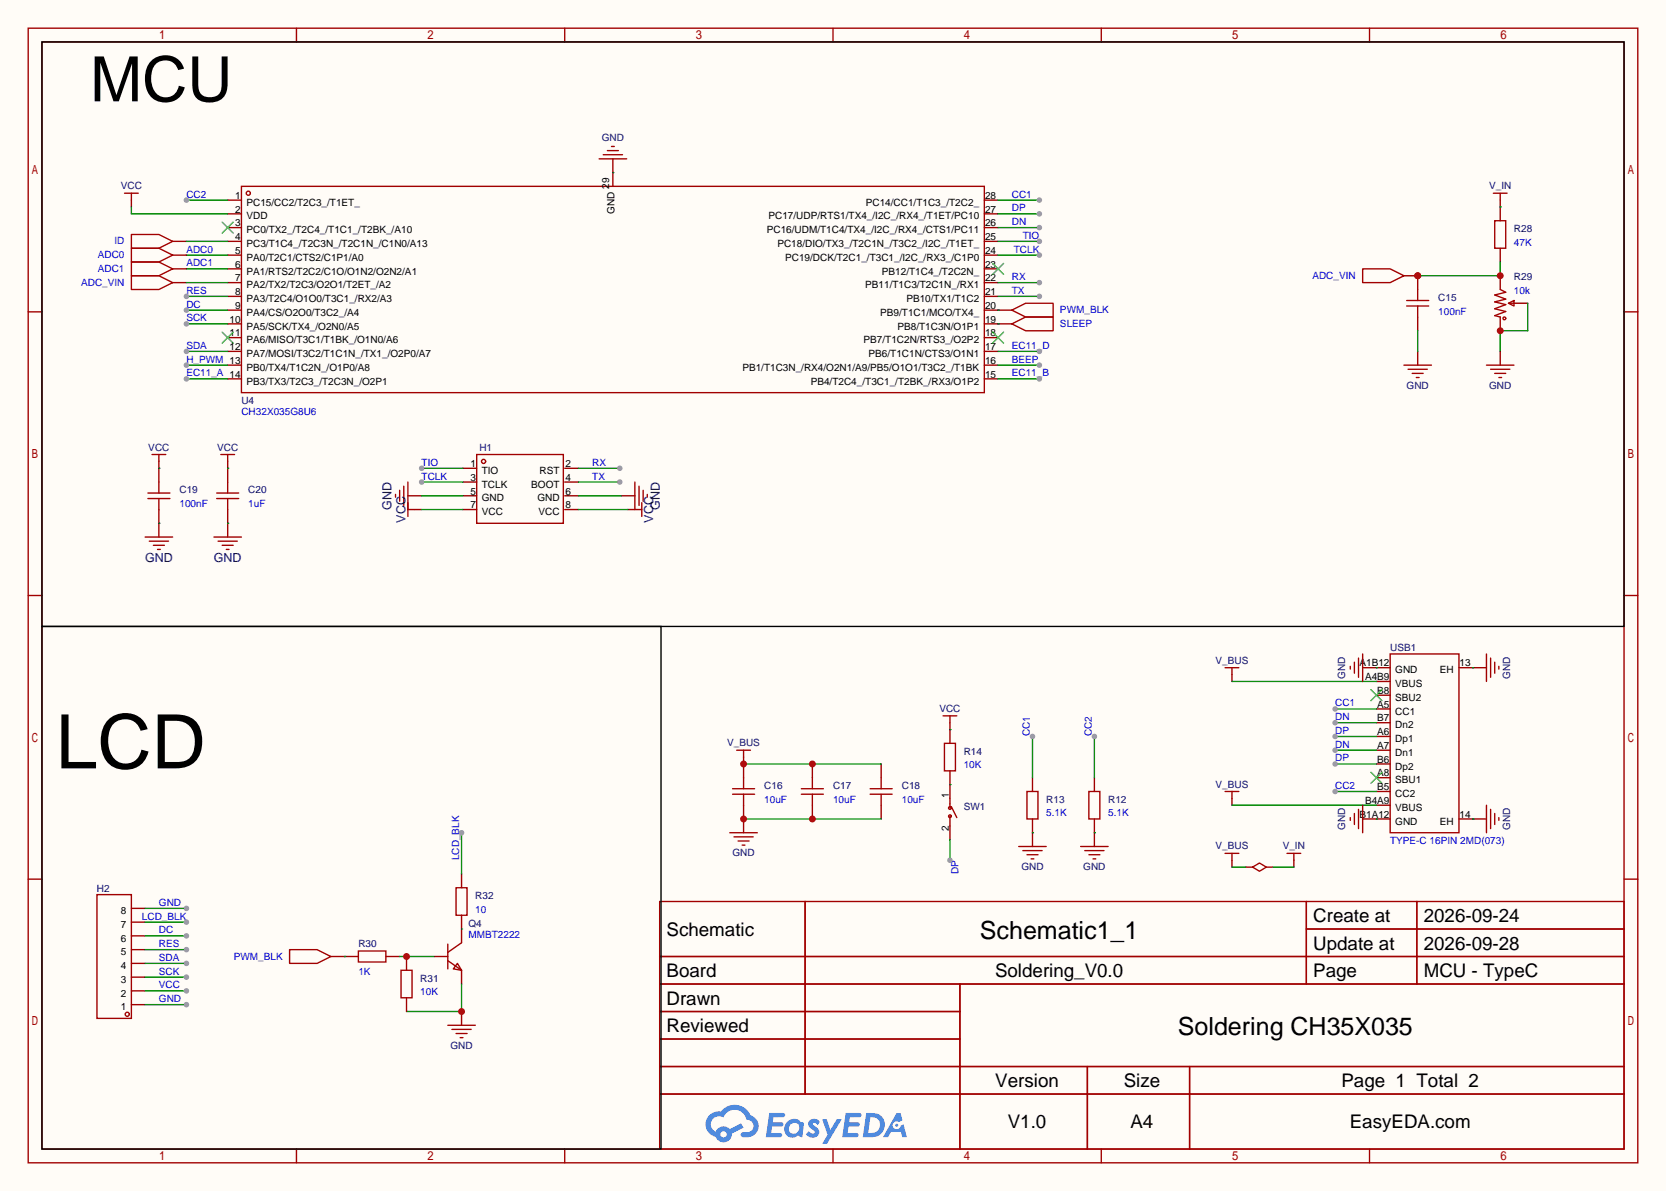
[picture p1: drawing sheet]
<svg xmlns="http://www.w3.org/2000/svg" width="308mm" height="220mm" viewBox="0 0 308 220" stroke-linecap="round" stroke-linejoin="round" font-family="sans-serif">
<path d="M0 0h307.6v220h-307.6z" fill="#fffcf7"/>
<g fill="none" stroke="#a10000" stroke-width=".25">
<path d="M5.2 5.2h297.2v209.6h-297.2zM7.7 7.7h292.1v204.5h-292.1zM54.7 5.2v2.5M104.3 5.2v2.5M153.8 5.2v2.5M203.3 5.2v2.5M252.9 5.2v2.5M5.2 57.6h2.5M299.8 57.6h2.6M5.2 110h2.5M299.8 110h2.6M5.2 162.4h2.5"/>
<path d="M121.8 166.5h178v45.7h-178zM121.8 176.7h178M148.7 166.5v35.6M241.2 166.5v15.2M241.2 171.6h58.6M261.6 166.5v15.2M299.8 162.4h2.6M121.8 181.7h178M121.8 186.8h55.4M121.8 197h178M121.8 191.9h55.4M177.2 181.7v30.5"/>
<path d="M200.8 197v15.2M219.6 197v15.2M54.7 212.2v2.6M104.3 212.2v2.6M121.8 202.1h178M153.8 212.2v2.6M203.3 212.2v2.6M252.9 212.2v2.6"/>
</g>
<g fill="#5487ff">
<path d="M149.5 206.9a1.3 1.3 0 0 1 1.9 .3l-.4 .6a.54 .54 0 0 0-1-.2l.2 .2a1.58 1.58 0 0 1 1 1.5 1.43 1.43 0 0 1-2.4 .2l.5-.6a.64 .64 0 0 0 .5 .5 .64 .64 0 0 0 .6-.3l-.1-.3a1.6 1.6 0 0 1-1.1-1.5z"/>
<path d="M151.8 206.7h.8l.7 2 1.2-2h.9l-2.7 4.5h-.9l1-1.6z"/>
<path d="M142 205.5h1.7a1.31 1.31 0 0 1 1.2 .2 .4 .4 0 0 1-.3 .6h-1.8l-.1 1h1.6a.4 .4 0 0 1 .3 .4 .4 .4 0 0 1-.4 .4h-1.6l-.2 1.2 .8-.1a1.23 1.23 0 0 1 1.2 .2 .39 .39 0 0 1-.4 .6h-2.6z"/>
<path d="M156.1 205.5h1.7a1.32 1.32 0 0 1 1.2 .2 .39 .39 0 0 1-.3 .6h-1.8l-.1 1h1.6a.4 .4 0 0 1 .4 .4 .4 .4 0 0 1-.5 .4h-1.6l-.2 1.1h.8a1.23 1.23 0 0 1 1.2 .2 .39 .39 0 0 1-.4 .6h-2.6z"/>
<path d="M165.5 205.6h.8l.3 1.3-.6 .3a.75 .75 0 0 0-1.1 .3 .75 .75 0 0 0 .5 1.1 .75 .75 0 0 0 .9-.7l.5-.3 .6 2.4h-.8l-.3-.9h-1.8l-.5 .9h-1z"/>
<path d="M159.9 205.6l-.6 4.4h1.4a2.27 2.27 0 0 0 2.7-2.3 2.27 2.27 0 0 0-2.7-2.1zM160.7 206.3a1.5 1.5 0 0 1 1.8 1.6 1.5 1.5 0 0 1-1.9 1.3h-.3z"/>
<path d="M145.4 207.2a1.62 1.62 0 0 0-.4 2.1 1.62 1.62 0 0 0 2 .6l.3-.2 .4 .2 .4 .1 .3-2.4-.1-.3-.5-.1a1.58 1.58 0 0 0-2.4 0zM146 207.7a.99 .99 0 0 1 1.6 .3 .99 .99 0 0 1-.9 1.4 .94 .94 0 0 1-1-.6 .94 .94 0 0 1 .3-1.1z"/>
<path d="M131 206a2.37 2.37 0 0 0 1.1 4 1.54 1.54 0 0 0 1.8 1 1.54 1.54 0 0 0 1.2-1.6l2.2-1.1-.5-.8-2.1 1a1.57 1.57 0 0 0-2.6 .5 1.5 1.5 0 0 1-.7-2.1 1.5 1.5 0 0 1 2.2-.5 2.23 2.23 0 0 1 2.3-1.4 2.23 2.23 0 0 1 2 1.8 1.16 1.16 0 0 1 1.2 1.1 1.16 1.16 0 0 1-1.1 1.2h-.7a.47 .47 0 0 0-.5 .4 .47 .47 0 0 0 .4 .5 2.23 2.23 0 0 0 2.2-.6 2.23 2.23 0 0 0 .5-2.3 2.16 2.16 0 0 0-1.3-1.1 3.2 3.2 0 0 0-5.5-.7l-1.1 .1zM133 209.5a.6 .6 0 0 1 1.2 0 .6 .6 0 0 1-1.2 0z"/>
<circle cx="165.6" cy="207.8" r=".28"/>
</g>
<g fill="none" stroke="#a10000" stroke-width=".25">
<path d="M44.6 34.4h137.1v38.1h-137.1zM136 138.6h2.6M137.3 138.6v1.2M226.2 123.3h2.5M227.5 123.3v1.3M249.3 123.1v.5M250.1 122.3v2M250.8 121.5v3.6M251.6 120.8v5.1M256.7 120.8h12.7v33h-12.7zM274.4 120.8v5.1M275.2 121.5v3.6"/>
<path d="M276 122.3v2M276.7 123.1v.5M134.7 153.8h5.1M135.5 154.6h3.6M136.3 155.3h2M137 156.1h.5M188.1 156.3h5.1M188.8 157.1h3.6M189.6 157.9h2M190.4 158.6h.5M199.5 156.3h5.1M200.3 157.1h3.5"/>
<path d="M201 157.9h2.1M201.8 158.6h.5M226.2 157.6h2.5M226.2 146.2h2.5M227.5 146.2v1.2M227.5 157.6v1.3M249.3 151v.5M250.1 150.2v2.1M250.8 149.5v3.5M251.6 148.7v5.1M274.4 148.7v5.1M275.2 149.5v3.5"/>
<path d="M276 150.2v2.1M276.7 151v.5"/>
<circle cx="45.8" cy="35.7" r=".38"/>
</g>
<g fill="none" stroke="#870000" stroke-width=".25">
<path d="M42 37h2.6M42 39.5h2.6M113.2 31.9v2.5M181.7 37h2.6M181.7 39.5h2.6M42 42h2.6M42 44.6h2.6M42 47.1h2.6M42 49.7h2.6M42 52.2h2.6M42 54.7h2.6M42 57.3h2.6"/>
<path d="M42 59.8h2.6M181.7 42h2.6M181.7 44.6h2.6M181.7 47.1h2.6M181.7 49.7h2.6M181.7 52.2h2.6M181.7 54.7h2.6M181.7 57.3h2.6M181.7 59.8h2.6M42 62.4h2.6M42 64.9h2.6M42 67.4h2.6"/>
<path d="M42 70h2.6M181.7 62.4h2.6M181.7 64.9h2.6M181.7 67.4h2.6M181.7 70h2.6M137.3 139.8v1.3M227.5 124.6v1.3M251.6 123.3h5.1M254.1 125.9h2.6M254.1 128.4h2.6M254.1 130.9h2.6M254.1 133.5h2.6"/>
<path d="M254.1 136h2.6M254.1 138.6h2.6M269.4 123.3h5M137.3 151.3v2.5M190.6 153.8v2.5M202.1 153.8v2.5M227.5 147.4v1.3M227.5 158.9v1.2M251.6 151.3h5.1M254.1 141.1h2.6M254.1 143.6h2.6M254.1 146.2h2.6"/>
<path d="M254.1 148.7h2.6M269.4 151.3h5"/>
</g>
<path d="M41 41l2.1 2.1M43.1 41l-2.1 2.1M183.3 48.6l2 2.1M185.3 48.6l-2 2.1M41 61.3l2.1 2.1M43.1 61.3l-2.1 2.1M183.3 61.3l2 2.1M185.3 61.3l-2 2.1M253.1 127.4l2 2M255.1 127.4l-2 2M253.1 142.6l2 2.1M255.1 142.6l-2 2.1" fill="none" stroke="#3c3" stroke-width=".25"/>
<path d="M227.5 125.9h26.6M246.5 130.9h7.6M254.1 123.3h.1M271.9 123.3h.1M227.5 148.7h26.6M254.1 151.3h.1M271.9 151.3h.1" fill="none" stroke="#008700" stroke-width=".25"/>
<circle cx="246.5" cy="130.9" r=".51" fill="#999"/>
<path d="M246.5 133.5h7.6" fill="none" stroke="#008700" stroke-width=".25"/>
<circle cx="246.5" cy="133.5" r=".51" fill="#999"/>
<path d="M246.5 136h7.6" fill="none" stroke="#008700" stroke-width=".25"/>
<circle cx="246.5" cy="136" r=".51" fill="#999"/>
<path d="M246.5 138.6h7.6" fill="none" stroke="#008700" stroke-width=".25"/>
<circle cx="246.5" cy="138.6" r=".51" fill="#999"/>
<path d="M246.5 141.1h7.6" fill="none" stroke="#008700" stroke-width=".25"/>
<circle cx="246.5" cy="141.1" r=".51" fill="#999"/>
<path d="M246.5 146.2h7.6" fill="none" stroke="#008700" stroke-width=".25"/>
<circle cx="246.5" cy="146.2" r=".51" fill="#999"/>
<path d="M184.3 37h7.6" fill="none" stroke="#008700" stroke-width=".25"/>
<circle cx="191.9" cy="37" r=".51" fill="#999"/>
<path d="M34.4 37h7.6" fill="none" stroke="#008700" stroke-width=".25"/>
<circle cx="34.4" cy="37" r=".51" fill="#999"/>
<path d="M184.3 39.5h7.6" fill="none" stroke="#008700" stroke-width=".25"/>
<circle cx="191.9" cy="39.5" r=".51" fill="#999"/>
<path d="M184.3 42h7.6" fill="none" stroke="#008700" stroke-width=".25"/>
<circle cx="191.9" cy="42" r=".51" fill="#999"/>
<path d="M24.3 37v1.2M113.2 29.3v2.6M29.3 85.2v1.3M42 85.2v1.3M175.4 133.5v1.2M190.6 143.6v2.6M190.6 151.3v2.5M202.1 143.6v2.6M202.1 151.3v2.5" fill="none" stroke="#870000" stroke-width=".25"/>
<g fill="none" stroke="#a10000" stroke-width=".25">
<path d="M23 35.7h2.5M24.3 35.7v1.3M110.6 29.3h5.1M111.4 28.6h3.5M112.1 27.8h2.1M112.9 27.1h.5M28.1 83.9h2.5M29.3 83.9v1.3M40.8 83.9h2.5M42 83.9v1.3M174.1 132.2h2.6M175.4 132.2v1.3"/>
<path d="M189.6 146.2h2v5.1h-2zM201 146.2h2.1v5.1h-2.1z"/>
</g>
<path d="M24.3 38.2v1.3h17.7M113.2 31.9h.1M190.6 136v7.6" fill="none" stroke="#008700" stroke-width=".25"/>
<circle cx="190.6" cy="136" r=".51" fill="#999"/>
<path d="M202.1 136v7.6" fill="none" stroke="#008700" stroke-width=".25"/>
<circle cx="202.1" cy="136" r=".51" fill="#999"/>
<path d="M175.4 134.7h.1M175.4 144.9h.1M175.4 155.1v3.8M190.6 153.8h.1M202.1 153.8h.1" fill="none" stroke="#008700" stroke-width=".25"/>
<g fill="none" stroke="#a10000" stroke-width=".25">
<path d="M174.4 137.3h2v5.1h-2zM175.4 147.4v1.8M175.4 150.7v1.8M175.6 149l1.1 2"/>
<circle cx="175.4" cy="149.2" r=".25"/>
<circle cx="175.4" cy="150.7" r=".25"/>
</g>
<path d="M175.4 134.7v2.6M175.4 142.4v5M175.4 152.5v2.6" fill="none" stroke="#870000" stroke-width=".25"/>
<circle cx="175.4" cy="158.9" r=".51" fill="#999"/>
<path d="M34.4 47.1h7.6M34.4 49.7h7.6M77.9 86.5h7.6" fill="none" stroke="#008700" stroke-width=".25"/>
<g fill="none" stroke="#a10000" stroke-width=".25">
<path d="M88 83.9h16v12.7h-16z"/>
<circle cx="89.3" cy="85.2" r=".38"/>
</g>
<path d="M85.5 86.5h2.5M85.5 94.1h2.5M85.5 89h2.5M85.5 91.6h2.5M104.3 86.5h2.5M104.3 94.1h2.5M104.3 89h2.5M104.3 91.6h2.5" fill="none" stroke="#870000" stroke-width=".25"/>
<circle cx="77.9" cy="86.5" r=".51" fill="#999"/>
<path d="M77.9 89h7.6" fill="none" stroke="#008700" stroke-width=".25"/>
<circle cx="77.9" cy="89" r=".51" fill="#999"/>
<path d="M29.3 96.6v2.6M42 96.6v2.6M75.3 91.6h2.6M76.6 94.1h1.3M114.7 91.6h2.5M116 94.1h1.2" fill="none" stroke="#870000" stroke-width=".25"/>
<g fill="none" stroke="#a10000" stroke-width=".25">
<path d="M26.8 99.2h5.1M27.6 99.9h3.5M39.5 99.2h5.1M40.3 99.9h3.5M73 91.3v.5M73.8 90.6v2M74.5 89.8v3.5M75.3 89v6.4M75.3 94.1h1.3M117.2 89v5.1h1.3M118 89.8v3.5M118.5 92.8v2.6"/>
<path d="M118.7 90.6v2M119.5 91.3v.5M28.3 100.7h2.1M29.1 101.5h.5M41 100.7h2.1M41.8 101.5h.5"/>
</g>
<path d="M184.3 52.2h7.6M77.9 91.6h7.6M77.9 94.1h7.6M106.8 91.6h7.9M106.8 94.1h9.2" fill="none" stroke="#008700" stroke-width=".25"/>
<circle cx="191.9" cy="52.2" r=".51" fill="#999"/>
<path d="M184.3 54.7h7.6" fill="none" stroke="#008700" stroke-width=".25"/>
<circle cx="191.9" cy="54.7" r=".51" fill="#999"/>
<path d="M106.8 89h7.6" fill="none" stroke="#008700" stroke-width=".25"/>
<circle cx="114.4" cy="89" r=".51" fill="#999"/>
<path d="M106.8 86.5h7.6" fill="none" stroke="#008700" stroke-width=".25"/>
<circle cx="114.4" cy="86.5" r=".51" fill="#999"/>
<path d="M34.4 67.4h7.6" fill="none" stroke="#008700" stroke-width=".25"/>
<circle cx="34.4" cy="67.4" r=".51" fill="#999"/>
<path d="M277 37v1.2M31.9 47.1h2.5M31.9 49.7h2.5M31.9 44.6h2.5M184.3 59.8h2.5M238.9 158.9v1.2M230 160.1h1.3M233.8 160.1h1.3" fill="none" stroke="#870000" stroke-width=".25"/>
<path d="M275.7 35.7h2.6M277 35.7v1.3M24.3 45.8h5l2.6 1.3-2.6 1.3h-5zM24.3 48.4h5l2.6 1.3-2.6 1.2h-5zM24.3 43.3h5l2.6 1.3-2.6 1.2h-5zM186.8 59.8l2.6-1.3h5v2.6h-5zM237.6 157.6h2.6M238.9 157.6v1.3M231.3 160.1l1.2-.7 1.3 .7-1.3 .8z" fill="none" stroke="#a10000" stroke-width=".25"/>
<path d="M184.3 44.6h7.6M227.5 160.1h2.5M235.1 160.1h3.8" fill="none" stroke="#008700" stroke-width=".25"/>
<circle cx="191.9" cy="44.6" r=".51" fill="#999"/>
<path d="M184.3 47.1h7.6" fill="none" stroke="#008700" stroke-width=".25"/>
<circle cx="191.9" cy="47.1" r=".51" fill="#999"/>
<g fill="none" stroke="#a10000" stroke-width=".25">
<path d="M276 40.8h2v5h-2zM277 53.5l1 .5-2 .5 2 .7-2 .6 2 .5-2 .7 2 .5-2 .8 1 .2M278.5 56l1-.5v1zM278.5 56h1"/>
<circle cx="277.7" cy="58.8" r=".25"/>
</g>
<path d="M277 38.2v2.6M277 45.8v2.6M277 50.9v2.6M277 58.5v2.6M279.5 56h2.6" fill="none" stroke="#870000" stroke-width=".25"/>
<path d="M277 38.2h.1M277 48.4v2.5h-15.3" fill="none" stroke="#008700" stroke-width=".25"/>
<g fill="#c00">
<circle cx="277" cy="50.9" r=".63"/>
<circle cx="261.7" cy="50.9" r=".63"/>
</g>
<path d="M282.1 56v5.1h-5.1v3.8" fill="none" stroke="#008700" stroke-width=".25"/>
<circle cx="277" cy="61.1" r=".63" fill="#c00"/>
<path d="M259.2 50.9h2.5v2.6M261.7 58.5v2.6M261.7 64.9v2.5M277 64.9v2.5" fill="none" stroke="#870000" stroke-width=".25"/>
<path d="M259.7 55.5h4.1M259.7 56.5h4.1M261.7 53.5v2M261.7 56.5v2M259.2 67.4h5.1M260 68.2h3.5M260.7 69h2.1M261.5 69.7h.5M274.4 67.4h5.1M275.2 68.2h3.6M276 69h2M276.7 69.7h.5" fill="none" stroke="#a10000" stroke-width=".25"/>
<path d="M261.7 61.1v3.8" fill="none" stroke="#008700" stroke-width=".25"/>
<circle cx="261.7" cy="50.9" r=".63" fill="#c00"/>
<path d="M24.3 50.9h5l2.6 1.3-2.6 1.3h-5zM251.6 49.7h5.1l2.5 1.2-2.5 1.3h-5.1zM82.7 177.4l2.5 1.8M82.7 174.4v4.5M84.5 177.9l.7 1.3-1.5-.3zM85.2 174.1l-2.5 1.8M82.7 189.4h5.1M83.4 190.1h3.6M84.2 190.9h2M85 191.6h.5" fill="none" stroke="#a10000" stroke-width=".25"/>
<path d="M31.9 52.2h2.5M80.1 176.7h2.6M85.2 171.6v2.5M85.2 179.2v2.5M85.2 186.8v2.6" fill="none" stroke="#870000" stroke-width=".25"/>
<path d="M34.4 52.2h7.6M85.2 181.7v5.1h-10.1" fill="none" stroke="#008700" stroke-width=".25"/>
<circle cx="85.2" cy="186.8" r=".63" fill="#c00"/>
<path d="M66.2 175.6h5v2.1h-5zM74 179.2h2.1v5.1h-2.1z" fill="none" stroke="#a10000" stroke-width=".25"/>
<path d="M63.6 176.7h2.6M71.2 176.7h2.6M75.1 176.7v2.5" fill="none" stroke="#870000" stroke-width=".25"/>
<path d="M73.8 176.7h6.3" fill="none" stroke="#008700" stroke-width=".25"/>
<circle cx="75.1" cy="176.7" r=".63" fill="#c00"/>
<path d="M85.2 161.4v2.6M85.2 169v2.6M75.1 184.3v2.5" fill="none" stroke="#870000" stroke-width=".25"/>
<path d="M84.2 164h2v5h-2z" fill="none" stroke="#a10000" stroke-width=".25"/>
<path d="M85.2 153.8v7.6M85.2 171.6h.1" fill="none" stroke="#008700" stroke-width=".25"/>
<circle cx="85.2" cy="153.8" r=".51" fill="#999"/>
<path d="M184.3 57.3h2.5M24.3 177.9h2.5M24.3 175.4h2.5M24.3 172.8h2.5M24.3 170.3h2.5M24.3 167.8h2.5M61.1 176.7h2.5M24.3 185.5h2.5M24.3 183h2.5M24.3 180.5h2.5" fill="none" stroke="#870000" stroke-width=".25"/>
<g fill="none" stroke="#a10000" stroke-width=".25">
<path d="M186.8 57.3l2.6-1.3h5v2.5h-5zM17.9 165.2h6.4v22.9h-6.4zM53.5 175.4h5l2.6 1.3-2.6 1.2h-5z"/>
<circle cx="23.5" cy="187.3" r=".38"/>
</g>
<path d="M63.6 176.7h.1M26.8 185.5h7.6" fill="none" stroke="#008700" stroke-width=".25"/>
<circle cx="34.4" cy="185.5" r=".51" fill="#999"/>
<path d="M26.8 183h7.6" fill="none" stroke="#008700" stroke-width=".25"/>
<circle cx="34.4" cy="183" r=".51" fill="#999"/>
<path d="M26.8 180.5h7.6" fill="none" stroke="#008700" stroke-width=".25"/>
<circle cx="34.4" cy="180.5" r=".51" fill="#999"/>
<path d="M26.8 177.9h7.6" fill="none" stroke="#008700" stroke-width=".25"/>
<circle cx="34.4" cy="177.9" r=".51" fill="#999"/>
<path d="M26.8 175.4h7.6" fill="none" stroke="#008700" stroke-width=".25"/>
<circle cx="34.4" cy="175.4" r=".51" fill="#999"/>
<path d="M26.8 172.8h7.6" fill="none" stroke="#008700" stroke-width=".25"/>
<circle cx="34.4" cy="172.8" r=".51" fill="#999"/>
<path d="M26.8 170.3h7.6" fill="none" stroke="#008700" stroke-width=".25"/>
<circle cx="34.4" cy="170.3" r=".51" fill="#999"/>
<path d="M34.4 59.8h7.6" fill="none" stroke="#008700" stroke-width=".25"/>
<circle cx="34.4" cy="59.8" r=".51" fill="#999"/>
<path d="M34.4 64.9h7.6" fill="none" stroke="#008700" stroke-width=".25"/>
<circle cx="34.4" cy="64.9" r=".51" fill="#999"/>
<path d="M34.4 57.3h7.6" fill="none" stroke="#008700" stroke-width=".25"/>
<circle cx="34.4" cy="57.3" r=".51" fill="#999"/>
<path d="M34.4 54.7h7.6" fill="none" stroke="#008700" stroke-width=".25"/>
<circle cx="34.4" cy="54.7" r=".51" fill="#999"/>
<path d="M7.7 7.7h292.1v108h-292.1zM7.7 115.7h114.3v96.5h-114.3z" fill="none" stroke="#000" stroke-width=".25"/>
<path d="M137.3 141.1v2.5M137.3 148.7v2.6M150 141.1v2.5M150 148.7v2.6M162.7 141.1v2.5M162.7 148.7v2.6" fill="none" stroke="#870000" stroke-width=".25"/>
<path d="M135.3 145.7h4M135.3 146.7h4M137.3 143.6v2.1M137.3 146.7v2M148 145.7h4M148 146.7h4M150 143.6v2.1M150 146.7v2M160.7 145.7h4M160.7 146.7h4M162.7 143.6v2.1M162.7 146.7v2" fill="none" stroke="#a10000" stroke-width=".25"/>
<path d="M137.3 151.3h25.4" fill="none" stroke="#008700" stroke-width=".25"/>
<g fill="#c00">
<circle cx="150" cy="151.3" r=".63"/>
<circle cx="137.3" cy="151.3" r=".63"/>
</g>
<path d="M137.3 141.1h25.4" fill="none" stroke="#008700" stroke-width=".25"/>
<g fill="#c00">
<circle cx="150" cy="141.1" r=".63"/>
<circle cx="137.3" cy="141.1" r=".63"/>
</g>
<path d="M29.3 86.5v2.5M29.3 94.1v2.5M42 86.5v2.5M42 94.1v2.5" fill="none" stroke="#870000" stroke-width=".25"/>
<path d="M27.3 91.1h4.1M27.3 92.1h4.1M29.3 89v2.1M29.3 92.1v2M40 91.1h4.1M40 92.1h4.1M42 89v2.1M42 92.1v2" fill="none" stroke="#a10000" stroke-width=".25"/>
<path d="M34.4 70h7.6M29.3 86.5h.1M29.3 96.6h.1M42 86.5h.1M42 96.6h.1" fill="none" stroke="#008700" stroke-width=".25"/>
<circle cx="34.4" cy="70" r=".51" fill="#999"/>
<path d="M184.3 70h7.6" fill="none" stroke="#008700" stroke-width=".25"/>
<circle cx="191.9" cy="70" r=".51" fill="#999"/>
<path d="M184.3 64.9h7.6" fill="none" stroke="#008700" stroke-width=".25"/>
<circle cx="191.9" cy="64.9" r=".51" fill="#999"/>
<path d="M184.3 67.4h7.6" fill="none" stroke="#008700" stroke-width=".25"/>
<circle cx="191.9" cy="67.4" r=".51" fill="#999"/>
<path d="M34.4 44.6h7.6M184.3 57.3h.1M184.3 59.8h.1M26.8 167.8h7.6" fill="none" stroke="#008700" stroke-width=".25"/>
<circle cx="34.4" cy="167.8" r=".51" fill="#999"/>
<text font-size="13.9" x="10.3" y="141.9">LCD</text>
<text font-size="11.5" x="16.6" y="18.7">MCU</text>
<g font-size="4.6">
<text x="180.9" y="173.4">Schematic1_1</text>
<text x="217.5" y="191.2">Soldering CH35X035</text>
</g>
<g font-size="3.5">
<text x="123.1" y="172.8">Schematic</text>
<text x="242.5" y="170.3">Create at</text>
<text x="262.9" y="170.3">2026-09-24</text>
<text x="242.5" y="175.4">Update at</text>
<text x="262.9" y="175.4">2026-09-28</text>
<text x="123.1" y="180.5">Board</text>
<text x="123.1" y="185.5">Drawn</text>
<text x="183.7" y="180.5">Soldering_V0.0</text>
<text x="242.5" y="180.5">Page</text>
<text x="262.9" y="180.5">MCU - TypeC</text>
<text x="123.1" y="190.6">Reviewed</text>
<text x="183.8" y="200.8">Version</text>
<text x="207.5" y="200.8">Size</text>
<text x="247.7" y="200.8">Page 1 Total 2</text>
<text x="186.1" y="208.4">V1.0</text>
<text x="208.7" y="208.4">A4</text>
<text x="249.2" y="208.4">EasyEDA.com</text>
</g>
<g font-size="2.3" fill="#000080">
<text x="72.3" y="94.1" transform="rotate(-90 72.3 94.1)">GND</text>
<text x="121.8" y="94.1" transform="rotate(-90 121.8 94.1)">GND</text>
<text x="74.8" y="96.5" transform="rotate(-90 74.8 96.5)">VCC</text>
<text x="120.6" y="96.5" transform="rotate(-90 120.6 96.5)">VCC</text>
<text x="26.8" y="103.8">GND</text>
<text x="39.5" y="103.8">GND</text>
</g>
<g font-size="1.8" fill="#000080">
<text x="111.1" y="26.1">GND</text>
<text x="22.3" y="35">VCC</text>
<text x="274.9" y="35">V_IN</text>
<text x="279.5" y="42.8">R28</text>
<text x="279.5" y="51.7">R29</text>
<text x="265.6" y="55.5">C15</text>
<text x="259.7" y="71.8">GND</text>
<text x="274.9" y="71.8">GND</text>
<text x="44.6" y="74.6">U4</text>
<text x="27.4" y="83.2">VCC</text>
<text x="40.1" y="83.2">VCC</text>
<text x="88.5" y="83.2">H1</text>
<text x="33.1" y="91.1">C19</text>
<text x="45.8" y="91.1">C20</text>
<text x="224.4" y="122.6">V_BUS</text>
<text x="248.3" y="125.4" transform="rotate(-90 248.3 125.4)">GND</text>
<text x="256.7" y="120.3">USB1</text>
<text x="278.8" y="125.4" transform="rotate(-90 278.8 125.4)">GND</text>
<text x="173.4" y="131.5">VCC</text>
<text x="134.3" y="137.8">V_BUS</text>
<text x="177.9" y="139.4">R14</text>
<text x="141.1" y="145.7">C16</text>
<text x="153.8" y="145.7">C17</text>
<text x="166.5" y="145.7">C18</text>
<text x="177.9" y="149.5">SW1</text>
<text x="193.2" y="148.3">R13</text>
<text x="204.6" y="148.3">R12</text>
<text x="224.4" y="145.5">V_BUS</text>
<text x="248.3" y="153.3" transform="rotate(-90 248.3 153.3)">GND</text>
<text x="278.8" y="153.3" transform="rotate(-90 278.8 153.3)">GND</text>
<text x="135.2" y="158.2">GND</text>
<text x="188.6" y="160.7">GND</text>
<text x="200" y="160.7">GND</text>
<text x="224.4" y="156.9">V_BUS</text>
<text x="236.8" y="156.9">V_IN</text>
<text x="17.9" y="164.8">H2</text>
<text x="87.8" y="166">R32</text>
<text x="86.5" y="171.1">Q4</text>
<text x="66.2" y="174.9">R30</text>
<text x="77.6" y="181.3">R31</text>
<text x="83.2" y="193.7">GND</text>
</g>
<g font-size="1.8">
<text x="112.4" y="34.9" transform="rotate(-90 112.4 34.9)">29</text>
<text x="43.4" y="36.7">1</text>
<text x="43.4" y="39.3">2</text>
<text x="43.4" y="41.8">3</text>
<text x="45.5" y="38">PC15/CC2/T2C3_/T1ET_</text>
<text x="45.5" y="40.5">VDD</text>
<text x="113.5" y="39.5" transform="rotate(-90 113.5 39.5)">GND</text>
<text x="141.9" y="40.5">PC17/UDP/RTS1/TX4_/I2C_/RX4_/T1ET/PC10</text>
<text x="159.9" y="38">PC14/CC1/T1C3_/T2C2_</text>
<text x="181.9" y="41.8">26</text>
<text x="181.9" y="39.3">27</text>
<text x="181.9" y="36.7">28</text>
<text x="43.4" y="44.3">4</text>
<text x="43.4" y="46.9">5</text>
<text x="45.5" y="43.1">PC0/TX2_/T2C4_/T1C1_/T2BK_/A10</text>
<text x="45.5" y="45.6">PC3/T1C4_/T2C3N_/T2C1N_/C1N0/A13</text>
<text x="141.6" y="43.1">PC16/UDM/T1C4/TX4_/I2C_/RX4_/CTS1/PC11</text>
<text x="143.5" y="45.6">PC18/DIO/TX3_/T2C1N_/T3C2_/I2C_/T1ET_</text>
<text x="181.9" y="46.9">24</text>
<text x="181.9" y="44.3">25</text>
<text x="43.4" y="49.4">6</text>
<text x="43.4" y="52">7</text>
<text x="45.5" y="48.2">PA0/T2C1/CTS2/C1P1/A0</text>
<text x="45.5" y="50.7">PA1/RTS2/T2C2/C1O/O1N2/O2N2/A1</text>
<text x="45.5" y="53.2">PA2/TX2/T2C3/O2O1/T2ET_/A2</text>
<text x="145" y="48.2">PC19/DCK/T2C1_/T3C1_/I2C_/RX3_/C1P0</text>
<text x="159.8" y="53.2">PB11/T1C3/T2C1N_/RX1</text>
<text x="162.8" y="50.7">PB12/T1C4_/T2C2N_</text>
<text x="181.9" y="52">22</text>
<text x="181.9" y="49.4">23</text>
<text x="42.4" y="59.6">10</text>
<text x="43.4" y="54.5">8</text>
<text x="43.4" y="57">9</text>
<text x="45.5" y="55.8">PA3/T2C4/O1O0/T3C1_/RX2/A3</text>
<text x="45.5" y="58.3">PA4/CS/O2O0/T3C2_/A4</text>
<text x="162.5" y="58.3">PB9/T1C1/MCO/TX4_</text>
<text x="167.3" y="55.8">PB10/TX1/T1C2</text>
<text x="181.9" y="59.6">19</text>
<text x="181.9" y="57">20</text>
<text x="181.9" y="54.5">21</text>
<text x="42.4" y="62.1">11</text>
<text x="42.4" y="64.7">12</text>
<text x="45.5" y="60.9">PA5/SCK/TX4_/O2N0/A5</text>
<text x="45.5" y="63.4">PA6/MISO/T3C1/T1BK_/O1N0/A6</text>
<text x="45.5" y="65.9">PA7/MOSI/T3C2/T1C1N_/TX1_/O2P0/A7</text>
<text x="159.4" y="63.4">PB7/T1C2N/RTS3_/O2P2</text>
<text x="160.4" y="65.9">PB6/T1C1N/CTS3/O1N1</text>
<text x="165.7" y="60.9">PB8/T1C3N/O1P1</text>
<text x="181.9" y="64.7">17</text>
<text x="181.9" y="62.1">18</text>
<text x="45.5" y="68.5">PB0/TX4/T1C2N_/O1P0/A8</text>
<text x="45.5" y="71">PB3/TX3/T2C3_/T2C3N_/O2P1</text>
<text x="137.1" y="68.5">PB1/T1C3N_/RX4/O2N1/A9/PB5/O1O1/T3C2_/T1BK</text>
<text x="149.7" y="71">PB4/T2C4_/T3C1_/T2BK_/RX3/O1P2</text>
<text x="181.9" y="69.7">15</text>
<text x="181.9" y="67.2">16</text>
<text x="86.9" y="86.3">1</text>
<text x="86.9" y="88.8">3</text>
<text x="88.9" y="87.5">TIO</text>
<text x="99.6" y="87.5">RST</text>
<text x="104.4" y="88.8">4</text>
<text x="104.4" y="86.3">2</text>
<text x="86.9" y="91.3">5</text>
<text x="86.9" y="93.9">7</text>
<text x="88.9" y="90.1">TCLK</text>
<text x="88.9" y="92.6">GND</text>
<text x="88.9" y="95.1">VCC</text>
<text x="98.1" y="90.1">BOOT</text>
<text x="99.2" y="92.6">GND</text>
<text x="99.4" y="95.1">VCC</text>
<text x="104.4" y="93.9">8</text>
<text x="104.4" y="91.3">6</text>
<text x="251" y="123.1">A1B12</text>
<text x="252" y="125.6">A4B9</text>
<text x="257.6" y="124.4">GND</text>
<text x="265.9" y="124.4">EH</text>
<text x="269.5" y="123.1">13</text>
<text x="254.3" y="128.2">B8</text>
<text x="254.3" y="130.7">A5</text>
<text x="257.6" y="126.9">VBUS</text>
<text x="257.6" y="129.4">SBU2</text>
<text x="257.6" y="132">CC1</text>
<text x="254.3" y="133.2">B7</text>
<text x="254.3" y="135.8">A6</text>
<text x="257.6" y="134.5">Dn2</text>
<text x="257.6" y="137.1">Dp1</text>
<text x="254.3" y="138.3">A7</text>
<text x="254.3" y="140.9">B6</text>
<text x="254.3" y="143.4">A8</text>
<text x="257.6" y="139.6">Dn1</text>
<text x="257.6" y="142.1">Dp2</text>
<text x="175.2" y="147.4" transform="rotate(-90 175.2 147.4)">1</text>
<text x="252" y="148.5">B4A9</text>
<text x="254.3" y="145.9">B5</text>
<text x="257.6" y="144.7">SBU1</text>
<text x="257.6" y="147.2">CC2</text>
<text x="257.6" y="149.8">VBUS</text>
<text x="175.2" y="153.6" transform="rotate(-90 175.2 153.6)">2</text>
<text x="251" y="151">B1A12</text>
<text x="257.6" y="152.3">GND</text>
<text x="265.9" y="152.3">EH</text>
<text x="269.5" y="151">14</text>
<text x="22.3" y="173.9">6</text>
<text x="22.3" y="171.3">7</text>
<text x="22.3" y="168.8">8</text>
<text x="22.3" y="179">4</text>
<text x="22.3" y="176.4">5</text>
<text x="22.3" y="184">2</text>
<text x="22.3" y="181.5">3</text>
<text x="22.3" y="186.6">1</text>
</g>
<g font-size="1.8" fill="#00f">
<text x="34.4" y="36.5">CC2</text>
<text x="186.8" y="36.5">CC1</text>
<text x="186.8" y="39">DP</text>
<text x="186.8" y="41.6">DN</text>
<text x="18.1" y="47.7">ADC0</text>
<text x="21.1" y="45.1">ID</text>
<text x="34.4" y="46.7">ADC0</text>
<text x="187.2" y="46.7">TCLK</text>
<text x="188.8" y="44.1">TIO</text>
<text x="279.5" y="45.4">47K</text>
<text x="15" y="52.8">ADC_VIN</text>
<text x="18.1" y="50.2">ADC1</text>
<text x="34.4" y="49.2">ADC1</text>
<text x="186.8" y="51.7">RX</text>
<text x="242.3" y="51.5">ADC_VIN</text>
<text x="34.4" y="59.4">SCK</text>
<text x="34.4" y="56.8">DC</text>
<text x="34.4" y="54.3">RES</text>
<text x="186.8" y="54.3">TX</text>
<text x="195.7" y="57.8">PWM_BLK</text>
<text x="265.6" y="58.1">100nF</text>
<text x="279.5" y="54.3">10k</text>
<text x="34.4" y="64.4">SDA</text>
<text x="186.8" y="64.4">EC11_D</text>
<text x="195.7" y="60.4">SLEEP</text>
<text x="34.4" y="67">H_PWM 13</text>
<text x="34.4" y="69.5">EC11_A 14</text>
<text x="186.8" y="69.5">EC11_B</text>
<text x="186.8" y="67">BEEP</text>
<text x="44.6" y="76.6">CH32X035G8U6</text>
<text x="77.9" y="86">TIO</text>
<text x="77.9" y="88.6">TCLK</text>
<text x="109.3" y="88.6">TX</text>
<text x="109.3" y="86">RX</text>
<text x="33.1" y="93.6">100nF</text>
<text x="45.8" y="93.6">1uF</text>
<text x="246.5" y="130.5">CC1</text>
<text x="190.2" y="136" transform="rotate(-90 190.2 136)">CC1</text>
<text x="201.6" y="136" transform="rotate(-90 201.6 136)">CC2</text>
<text x="246.5" y="133">DN</text>
<text x="246.5" y="135.6">DP</text>
<text x="177.9" y="141.9">10K</text>
<text x="246.5" y="138.1">DN</text>
<text x="246.5" y="140.6">DP</text>
<text x="141.1" y="148.3">10uF</text>
<text x="153.8" y="148.3">10uF</text>
<text x="166.5" y="148.3">10uF</text>
<text x="246.5" y="145.7">CC2</text>
<text x="193.2" y="150.8">5.1K</text>
<text x="204.6" y="150.8">5.1K</text>
<text x="256.7" y="155.9">TYPE-C 16PIN 2MD(073)</text>
<text x="84.8" y="158.9" transform="rotate(-90 84.8 158.9)">LCD_BLK</text>
<text x="177" y="161.4" transform="rotate(-90 177 161.4)">DP</text>
<text x="29.3" y="167.3">GND</text>
<text x="26.2" y="169.8">LCD_BLK</text>
<text x="29.3" y="172.4">DC</text>
<text x="86.5" y="173.1">MMBT2222</text>
<text x="87.8" y="168.6">10</text>
<text x="29.3" y="177.5">SDA</text>
<text x="29.3" y="174.9">RES</text>
<text x="43.2" y="177.2">PWM_BLK</text>
<text x="29.3" y="185.1">GND</text>
<text x="29.3" y="182.5">VCC</text>
<text x="29.3" y="180">SCK</text>
<text x="66.2" y="180">1K</text>
<text x="77.6" y="183.8">10K</text>
</g>
</svg>
